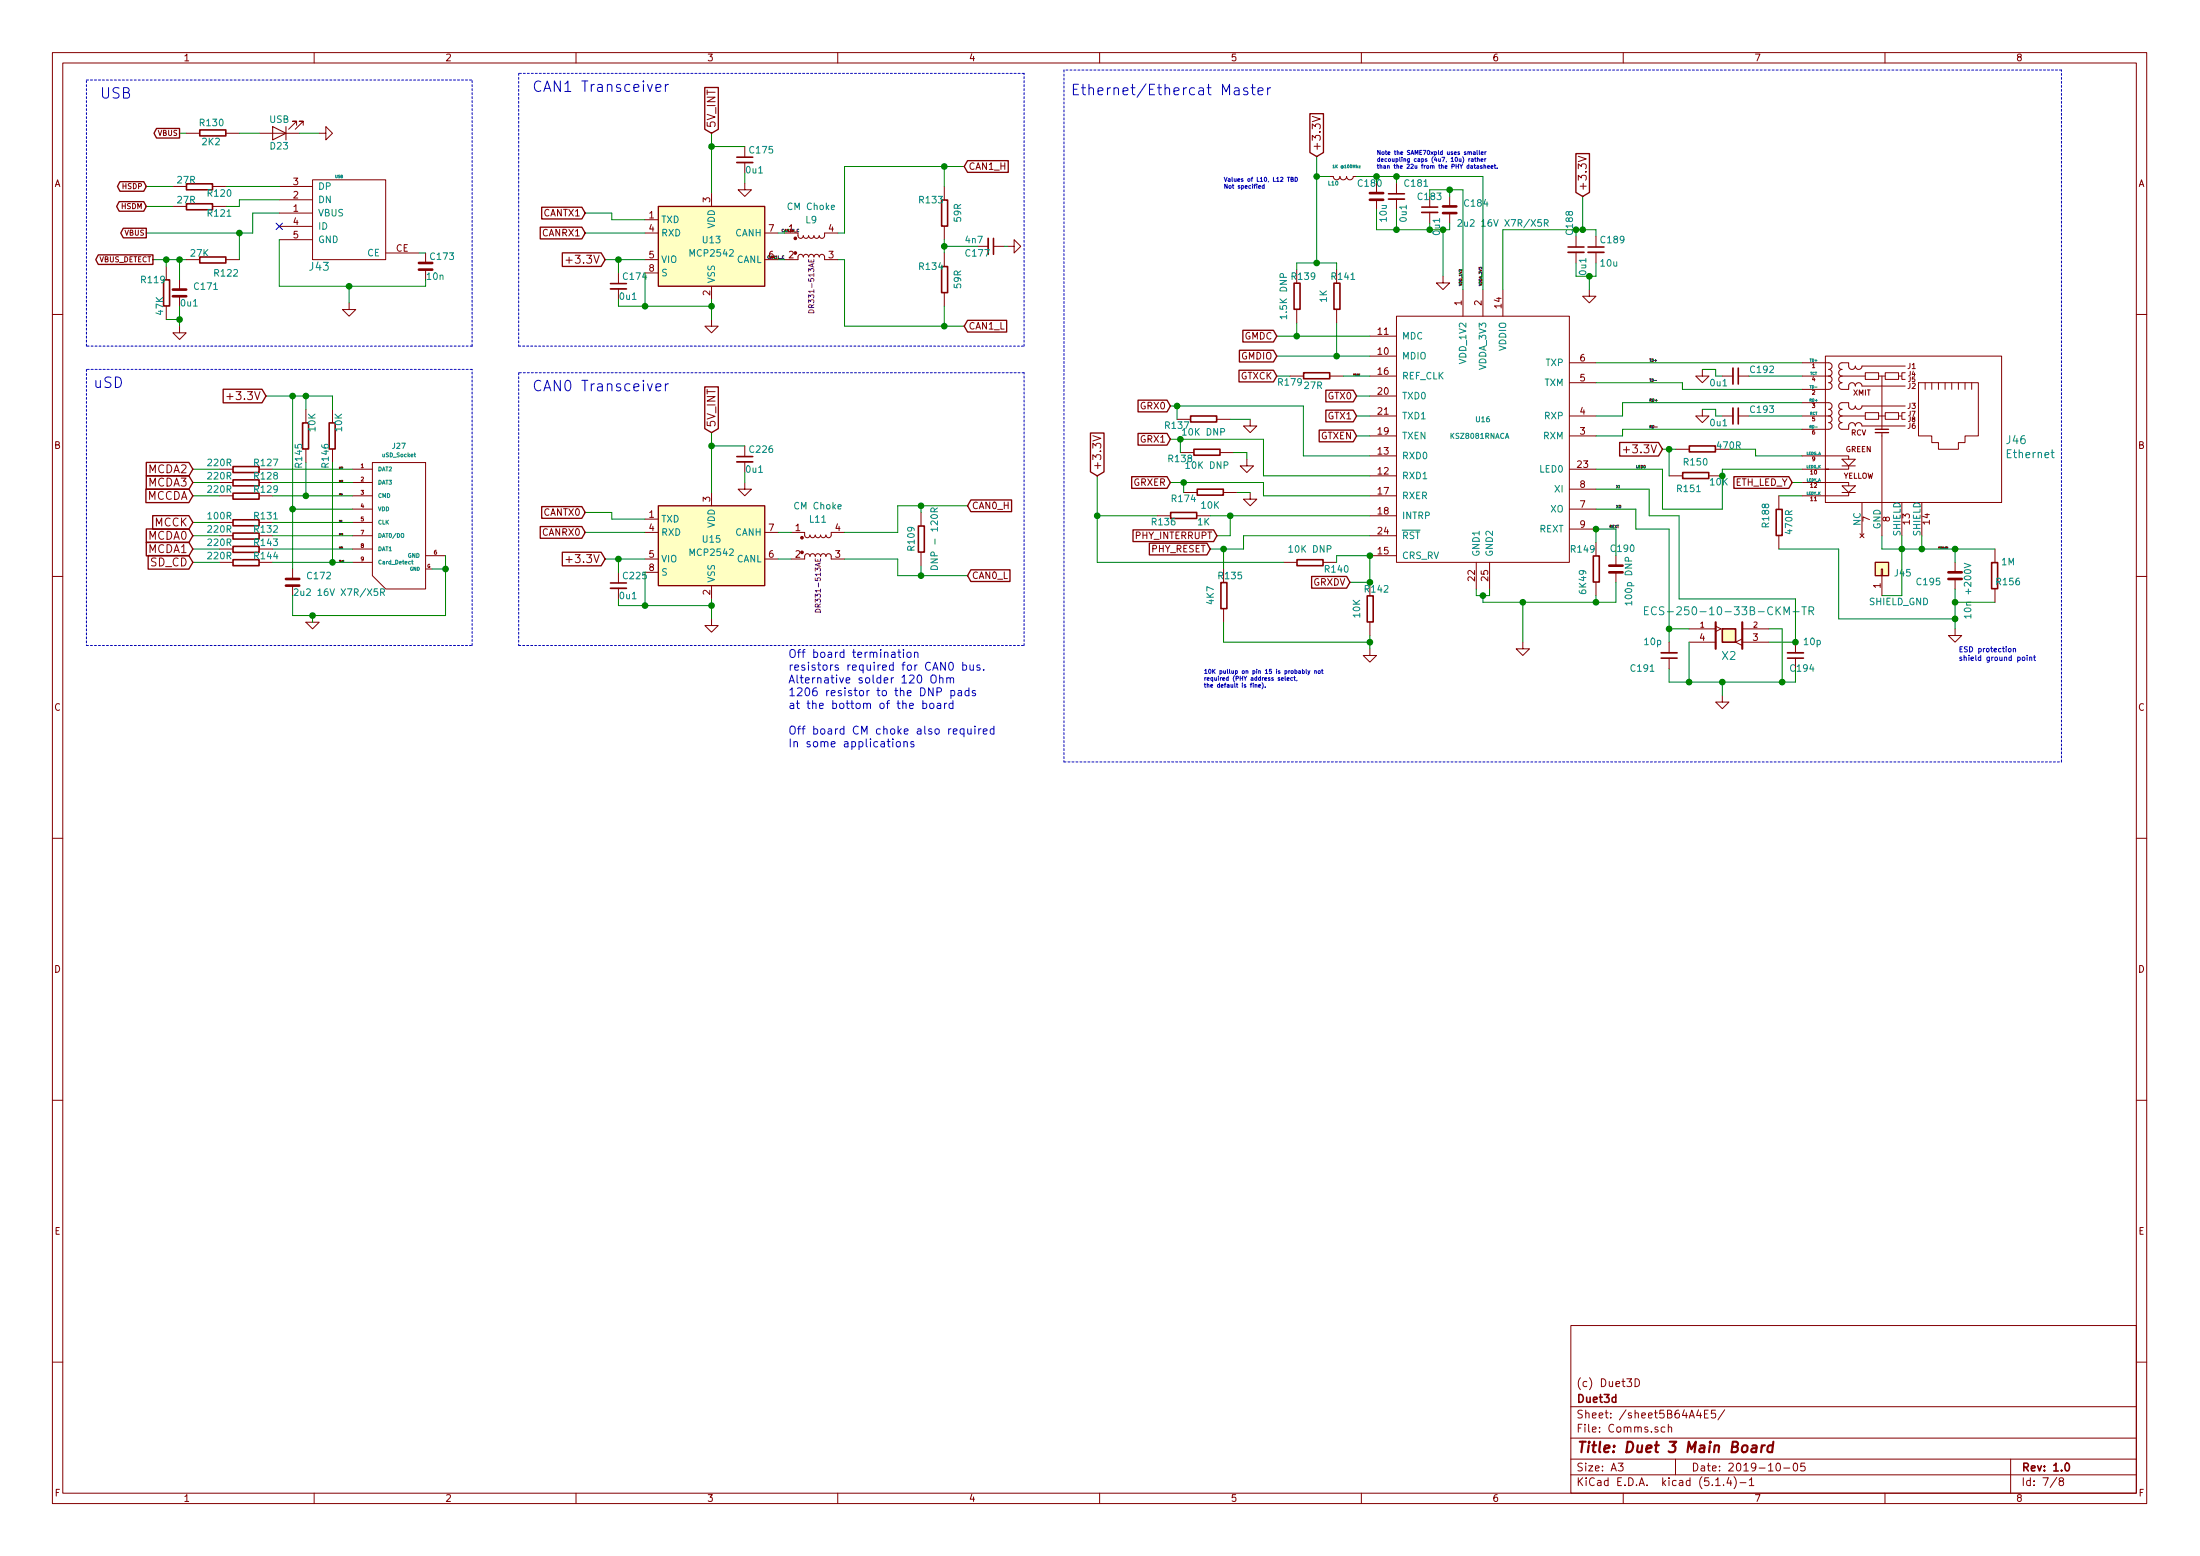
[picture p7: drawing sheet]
<svg xmlns="http://www.w3.org/2000/svg" width="420mm" height="297mm" viewBox="0 0 420 297" stroke-linecap="round" stroke-linejoin="round" font-family="sans-serif">
<g fill="none" stroke="#840000" stroke-width=".19">
<path d="M10 10h400v277h-400zM12 12h396v273.1h-396zM60 10v2M110 10v2M160 10v2M210 10v2M260 10v2M310 10v2M360 10v2M33 35.6h2.6M33 39.4h2.6M35.6 25.4h2.5"/>
<path d="M40.6 35.6h2.6M40.6 39.4h2.6M43.2 25.4h2.5M49.5 25.4h7.6M53.3 38.1h6.4M53.3 35.6h6.4M56.6 23.9v-.7h-.7h.7l-1.5 1.5M57.9 23.9v-.7h-.8h.8l-1.5 1.5M59.7 34.3h14v15.3h-14zM61 25.4h1.2v-1.2l1.3 1.2-1.3 1.3v-1.3M135.9 36.9v2.5M142.2 35v1.2h1.3l-1.3 1.3-1.2-1.3h1.2"/>
<path d="M142.2 28v2M142.2 31v2.1M180.3 35.6v2.5M250.6 22.2l1.5 .5-1.5 .5M254 33.7h.6a.63 .63 0 0 0 .7 .6 .63 .63 0 0 0 .6-.6 .63 .63 0 0 0 .6 .6 .63 .63 0 0 0 .7-.6 .63 .63 0 0 0 .6 .6 .63 .63 0 0 0 .6-.6h.7M262.9 35v1.9M262.9 38.1v1.9M266.7 35v2M266.7 38v2M273 37.5v2M276.9 37.5v1.9M301.4 29.8l1.5 .5-1.5 .5"/>
<path d="M31.7 50.8v2.6M31.7 58.5v2.5M34.3 53.4v1.9M34.3 56.6v1.9M35.6 49.6h2.5M43.2 49.6h2.5M53.3 40.7h6.4M53.3 43.2h6.4M53.3 45.8h6.4M66.7 57.8v1.3h1.2l-1.2 1.3-1.3-1.3h1.3M73.7 48.3h6.3M81.3 48.3v1.9"/>
<path d="M81.3 51.5v1.9M108.1 49.7h1.2M118.1 52.1v2M118.1 55.2v2M123.2 44.5h2.5M123.2 49.6h2.5M123.2 41.9h2.5M123.2 52.1h2.5M135.9 54.6v2.6M146 44.5h2.6M146 49.6h2.6M149.9 49.6h2.5v-.7l.4-.3 .4 .1 .2 .4 .1-.4 .3-.1 .5 .1 .1 .4 .2-.4 .2-.1 .5 .1 .1 .4 .2-.4 .3-.1 .4 .1 .2 .4 .2-.4 .3-.1 .5 .3v.7h2.5"/>
<path d="M149.9 44.5h2.5v.7l.4 .3 .4-.1 .2-.4 .1 .3 .3 .2 .4-.1 .2-.4 .1 .3 .4 .2 .3-.1 .2-.4 .4 .5 .5-.1 .2-.4 .1 .4 .5 .1 .4-.3v-.7h2.5M180.3 43.2v2.6M180.3 48.3v2.5M180.3 55.9v2.6M186.7 47h2M189.7 47h2.1M192.4 47h1.3v-1.2l1.2 1.2-1.2 1.3v-1.3M247.6 51.5v2.5M247.6 59.1v2.5M255.3 51.5v2.5M255.3 59.1v2.5M273 40.5v2.1"/>
<path d="M275.6 52.7v1.3h1.3l-1.3 1.3-1.3-1.3h1.3M276.9 40.7v1.9M279.4 55.3v5.1M283.2 55.3v5.1M287 55.3v5.1M301 45.1v2.1M301 48.2v2M303.5 55.3v1.3h1.3l-1.3 1.2-1.2-1.2h1.2M304.8 45.1v2.1M304.8 48.2v2M10 60h2M34.3 62.3v1.2h1.3l-1.3 1.3-1.3-1.3h1.3"/>
<path d="M43.3 75.7h1.2M58.4 78.1v2.6M63.5 78.1v2.6M135.9 61v1.3h1.3l-1.3 1.2-1.3-1.2h1.3M254 71.8h2.5M261.6 71.8h5.1M261.6 79.4h5.1M261.6 68h5.1M261.6 64.2h5.1M261.6 75.6h5.1M266.7 60.4h33v47h-33zM299.7 79.4h5.1"/>
<path d="M299.7 69.3h5.1M299.7 73.1h5.1M325.1 70.5v1.3h1.3l-1.3 1.3-1.3-1.3h1.3M325.1 78.1v1.3h1.3l-1.3 1.3-1.3-1.3h1.3M328.9 71.8h2.1M328.9 79.4h2.1M332 71.8h2M332 79.4h2M344.2 76.9h5a.63 .63 0 0 1 .7 .6 .63 .63 0 0 1-.7 .6 .63 .63 0 0 1 .7 .7 .63 .63 0 0 1-.7 .6M344.2 69.3h5a.63 .63 0 0 1 .7 .6 .63 .63 0 0 1-.7 .6 .63 .63 0 0 1 .7 .7 .63 .63 0 0 1-.7 .6M344.2 79.4h5M344.2 71.8h5"/>
<path d="M348.6 68h33.7v27.9h-33.7zM349.2 79.4a.63 .63 0 0 1 .7 .6 .63 .63 0 0 1-.7 .7 .63 .63 0 0 1 .7 .6 .63 .63 0 0 1-.7 .7h-5M349.2 71.8a.63 .63 0 0 1 .7 .6 .63 .63 0 0 1-.7 .7 .63 .63 0 0 1 .7 .6 .63 .63 0 0 1-.7 .6h-5M351.8 79.4a.63 .63 0 0 0-.6 .6 .63 .63 0 0 0 .6 .7 .63 .63 0 0 0-.6 .6 .63 .63 0 0 0 .6 .7h1.3v-.7a.63 .63 0 0 1 .6-.6 .63 .63 0 0 1 .6 .6 .63 .63 0 0 1 .7-.6 .63 .63 0 0 1 .6 .6h8.3M351.8 71.8a.63 .63 0 0 0-.6 .6 .63 .63 0 0 0 .6 .7 .63 .63 0 0 0-.6 .6 .63 .63 0 0 0 .6 .6h1.3v-.6a.63 .63 0 0 1 .6-.6 .63 .63 0 0 1 .6 .6 .63 .63 0 0 1 .7-.6 .63 .63 0 0 1 .6 .6h8.3M351.8 79.4h4.4M351.8 71.8h4.4M356.2 78.8h2.6v1.2h-2.6zM356.2 71.2h2.6v1.2h-2.6zM358.8 79.4h1.2M358.8 71.8h1.2M359.4 71.8v10.2"/>
<path d="M360 78.8h2.6v1.2h-2.6zM360 71.2h2.6v1.2h-2.6zM362.6 79.4h.6M362.6 71.8h.6M363.9 77.5h-8.3a.63 .63 0 0 1-.6 .6 .63 .63 0 0 1-.7-.6 .63 .63 0 0 1-.6 .6 .63 .63 0 0 1-.6-.6v-.6h-1.3a.63 .63 0 0 0-.6 .6 .63 .63 0 0 0 .6 .6 .63 .63 0 0 0-.6 .7 .63 .63 0 0 0 .6 .6M363.9 69.9h-8.3a.63 .63 0 0 1-.6 .6 .63 .63 0 0 1-.7-.6 .63 .63 0 0 1-.6 .6 .63 .63 0 0 1-.6-.6v-.6h-1.3a.63 .63 0 0 0-.6 .6 .63 .63 0 0 0 .6 .6 .63 .63 0 0 0-.6 .7 .63 .63 0 0 0 .6 .6M363.9 78.8h-.7v1.2h.7M363.9 71.2h-.7v1.2h.7M366.4 73.1h11.4v10.1h-2.5v1.3h-1.3v1.3h-3.8v-1.3h-1.3v-1.3h-2.5zM367.7 73.1v1.2M368.9 73.1v1.2M370.2 73.1v1.2"/>
<path d="M371.5 73.1v1.2M372.7 73.1v1.2M374 73.1v1.2M375.3 73.1v1.2M376.6 73.1v1.2M408 60h2M58.4 85.8v2.5M63.5 85.8v2.5M67.3 89.6h3.8M67.3 94.7h3.8M67.3 92.1h3.8M67.3 97.2h3.8"/>
<path d="M67.3 99.7h3.8M71.1 88.3h10.2v24.1h-7.6l-2.6-2.5zM123.2 99.1h2.5M135.9 94v2.6M142.2 92.1v1.3h1.3l-1.3 1.3-1.2-1.3h1.2M142.2 85.1v2.1M142.2 88.2v2M175.9 97.8v2.6M208.7 83.2l1.5 .5-1.5 .5M232.4 80h2.5M233 86.4h2.6M233.7 94h2.5"/>
<path d="M238.1 87.7v1.2h1.3l-1.3 1.3-1.2-1.3h1.2M238.8 94v1.3h1.2l-1.2 1.3-1.3-1.3h1.3M238.8 80v1.3h1.2l-1.2 1.3-1.3-1.3h1.3M261.6 94.7h5.1M261.6 87h5.1M261.6 90.8h5.1M261.6 98.5h5.1M261.6 83.2h5.1M299.7 89.6h5.1M299.7 97.2h5.1M299.7 83.2h5.1M299.7 93.4h5.1"/>
<path d="M310 85.9h1.2M318.8 90.8h2.5M320 85.8h2.6M339.7 94.7v2.5M344.2 92.1h8.9v.6M344.2 87h8.9v.7M344.2 89.6h4.4M351.8 94h2.5M351.8 88.9h2.5M351.8 87.7h2.5l-1.2 1.2zM351.8 92.7h2.5l-1.2 1.3zM353.1 94v.7h-8.9"/>
<path d="M353.1 88.9v.7h-4.5h.6M355.6 95.9v6.4M359.4 82.7v19.6M363.2 95.9v6.4M367 95.9v6.4M10 110h2M55.9 108.6v1.9M55.9 111.8v1.9M58.4 118.8h2.6l-1.3 1.3zM67.3 107.4h3.8M67.3 102.3h3.8M67.3 104.8h3.8"/>
<path d="M81.3 106.1h3.8M81.3 108.6h1.2M108.1 106.8h1.2M118.1 109.3v2M118.1 112.3v2M123.2 101.6h2.5M123.2 106.7h2.5M123.2 109.3h2.5M135.9 118.1v1.3h1.3l-1.3 1.3-1.3-1.3h1.3M135.9 111.8v2.5M146 101.6h2.6M146 106.7h2.6"/>
<path d="M151.1 106.7h2.6v-.7l.4-.3 .4 .1 .2 .4 .1-.3 .3-.2 .4 .1 .2 .4 .1-.3 .3-.2 .4 .1 .2 .4 .1-.3 .3-.2 .5 .1 .1 .4 .2-.4 .4-.1 .4 .3v.7h2.6M151.1 101.6h2.6v.7l.4 .4 .4-.1 .2-.5 .1 .3 .3 .3 .4-.1 .2-.5 .1 .3 .3 .3 .4-.1 .2-.5 .3 .5h.5l.2-.5 .2 .4 .4 .2 .4-.4v-.7h2.6M175.9 105.4v2.6M233.7 108.6v2.6M233.7 116.2v2.6M245.1 107.4h2.5M252.7 107.4h2.6M261.6 111.2v2.5M261.6 118.8v2.5M261.6 106.1h5.1M261.6 102.3h5.1M281.9 107.4v5"/>
<path d="M284.5 107.4v5M299.7 101h5.1M304.8 103.5v2.6M304.8 111.2v2.5M308.6 106.1v1.9M308.6 109.3v1.9M327.7 119.5l1 .6-1 .5M339.7 102.3v2.5M355.2 101.9l.8 .8M356 101.9l-.8 .8M359.3 108.6h.2v1.3h-.2zM359.4 109.9v3.8"/>
<path d="M373.4 107.4v1.9M373.4 110.5v1.9M381 104.8v2.6M381 112.4v2.6M408 110h2M261.6 123.9v1.2h1.3l-1.3 1.3-1.3-1.3h1.3M290.8 122.6v1.3h1.3l-1.3 1.2-1.2-1.2h1.2M318.8 122.6v2M318.8 125.6v2.1M322.6 120.1h5.1M322.6 122.6h5.1M328.9 132.8v1.2h1.3l-1.3 1.3-1.2-1.3h1.2"/>
<path d="M332.7 122l-1.2 .6 1.2 .6M332.7 120.1h5.1M332.7 122.6h5.1M342.9 122.6v2M342.9 125.6v2.1M373.4 120.1v1.2h1.2l-1.2 1.3-1.3-1.3h1.3M10 160h2M408 160h2M10 210h2M408 210h2M300 253h108v32.1h-108zM10 260h2"/>
<path d="M300 278.5h108M300 274.5h108M300 268.5h108M309 279.3h1l-.5 .6 .4 .1v.7l-.2 .1-.7-.1M312.3 263.2a.75 .75 0 0 1 .8 .8 .75 .75 0 0 1-.8 .7zM318 272.5l-.4-.1-.4 .3 .1 .6 .3 .1 .4-.1M318.6 272.5l.2-.1 .4 .1 .1 .9M318.6 271.9v1.5M320 278.5v3M324.4 269.1l-.4 1.1h1M324.7 269.7v1M325.5 269.9h.5"/>
<path d="M326.2 269.2h-.7v1.5h.7M327.6 269.2h-.7l-.1 .7 .2-.1h.5l.2 .3-.1 .5-.2 .1-.6-.1M329.4 269.1l-1.3 2M339.3 279.5l.2-.2a.86 .86 0 0 1 .2 1.5 .79 .79 0 0 1-.4-1.3zM342.6 279.5l.4-.2a.94 .94 0 0 1 0 1.5 .82 .82 0 0 1-.4-1.3zM344.7 279.3h-.7l-.1 .7 .2-.1h.5l.2 .3-.1 .5-.3 .1-.5-.1M384 278.5v6.6M408 260h2M60 285.1v1.9M110 285.1v1.9M160 285.1v1.9M210 285.1v1.9"/>
<path d="M260 285.1v1.9M300 281.5h108M310 285.1v1.9M327.7 283.6h.8M329.2 283.5v.1M330.2 282l-.4 1.1h.9M330.5 282.6v1M331.2 281.9a1.71 1.71 0 0 1 0 2.3M332.3 283h1.2M334.1 282.5l.4-.4v1.5M334.1 283.6h.8M340.7 280.2h1.1"/>
<path d="M360 285.1v1.9M392.8 282l-1.3 2M393.5 282.7l-.3-.3 .3-.3h.3l.3 .3-.1 .2-.6 .2-.2 .2 .1 .5 .2 .1h.3l.3-.3v-.3l-.3-.3"/>
</g>
<g fill="none" stroke="#840000" stroke-width=".3">
<path d="M35.6 35.1h5v1.1h-5zM35.6 38.9h5v1.1h-5zM38.2 24.8h4.9v1.1h-4.9zM140.7 30h3.1M179.8 38.2h1.2v5h-1.2zM265.2 37h3M271.5 39.5h3.1M31.2 53.4h1.2v5h-1.2zM38.2 49.1h4.9v1.1h-4.9zM116.6 54.1h3M179.8 50.9h1.2v5h-1.2zM189.7 45.5v3.1"/>
<path d="M247.1 54.1h1.2v4.9h-1.2zM254.8 54.1h1.1v4.9h-1.1zM299.5 47.2h3M303.3 47.2h3M227.4 79.4h5v1.2h-5zM249 71.2h4.9v1.1h-4.9zM332 70.3v3M332 77.9v3M44.5 89.1h5v1.1h-5zM44.5 91.6h5v1.1h-5zM44.5 94.1h5v1.2h-5zM44.5 99.2h5v1.2h-5z"/>
<path d="M57.8 80.7h1.1v5h-1.1zM62.9 80.7h1.1v5h-1.1zM140.7 87.2h3.1M223.6 97.8h4.9v1.2h-4.9zM228 85.8h5v1.1h-5zM228.7 93.4h4.9v1.1h-4.9zM321.4 90.2h4.9v1.1h-4.9zM322.6 85.1h5v1.2h-5zM339.2 97.2h1.2v5h-1.2zM44.5 101.8h5v1.1h-5zM44.5 104.3h5v1.1h-5zM44.5 106.8h5v1.2h-5z"/>
<path d="M116.6 111.3h3M175.4 100.4h1.1v5h-1.1zM233.2 111.2h1.1v5h-1.1zM247.7 106.8h5v1.2h-5zM261.1 113.8h1.2v4.9h-1.2zM304.3 106.1h1.1v5h-1.1zM380.4 107.4h1.1v5h-1.1zM317.2 125.6h3.1M328.9 120.1h2.6v2.5h-2.6zM341.4 125.6h3M394.5 279.5l.2-.2a.81 .81 0 0 1 .6 .6 .81 .81 0 0 1-.3 .8l-.1 .1a.79 .79 0 0 1-.4-1.3z"/>
</g>
<path d="M327.7 118.8v5.1M332.7 118.8v5.1M334.7 276h.7v1.2M335.5 276.4l-.7 .1a.4 .4 0 0 0-.3 .3 .4 .4 0 0 0 .2 .4l.7-.1M336.5 275.9l-.2 1.3M337.1 275.9l-.4 .1-.3 .3M338.6 276a.68 .68 0 0 0-1 .3v.7l.2 .2 .6-.1M338.7 275.2l-.3 2" fill="none" stroke="#840000" stroke-width=".41"/>
<g fill="none" stroke="#840000" stroke-width=".51">
<path d="M261.6 38.1h2.6M261.6 36.9h2.6M275.6 39.4h2.5M33 56.6h2.6M33 55.3h2.6M80 51.5h2.5M80 50.2h2.5M275.6 40.7h2.5M54.6 111.8h2.5M54.6 110.5h2.5M307.3 109.3h2.6M307.3 108h2.6"/>
<path d="M372.1 110.5h2.5M372.1 109.3h2.5"/>
</g>
<g fill="none" stroke="#008484" stroke-width=".19">
<path d="M254.6 31.7l.1-.2v.5M254.6 32h.3M259.5 31.7h.3l-.3 .3h.3M278.4 42l.5-.1 .3 .4-.8 .9h.8M294.9 42.6l.7-.1 .1-.1-.1-.4-.7-.1v1.3M295.2 42.6l.5 .6M79.1 86.7h.3M79.2 86.4v.7l.2 .1M178.4 97.7v-.6l-.2-.1h-.3l-.1 .7h1.2M179 97l-.6 .4M391.7 86.4h.6M391.9 85.9v1.3l.4 .2"/>
<path d="M56.2 112.5l.5-.1 .2 .4-.8 .9h.8M72.7 113.1l.6-.1 .1-.2v-.3l-.7-.1v1.3M73 113.1l.4 .6M76.7 101.9l.1-.1 .3 .1-.1 .7-.3-.1zM78.6 107.2h.3M78.7 106.9v.7l.2 .1M178 108.1a.67 .67 0 0 1 .7-.1 .67 .67 0 0 1 .3 .7h-1.2zM314.1 116.5h.5M314.8 115.8h-.7v1.6h.7M316.3 116a.62 .62 0 0 0-.7 0 .62 .62 0 0 0-.2 .7 .56 .56 0 0 0 .3 .6 .56 .56 0 0 0 .6-.1M317.8 115.9l-.6-.1-.2 .2v.4l.6 .3 .2 .4-.3 .3-.6-.1M342.4 116.8h1.2"/>
<path d="M344.1 115.8h.9M344.6 115.8v1.6M345.5 116.6l.7-.1 .2-.2-.1-.3-.8-.2v1.6M345.9 116.6l.5 .8M375.1 107.5l1.3 .5-1.3 .4M376.4 117.6h-1.3l.4 .4M376.4 117.3v.7"/>
</g>
<g fill="#ffffc2" stroke="#ffffc2" stroke-width=".19">
<path d="M358.1 107.4h2.6v2.5h-2.6z"/>
<path d="M125.7 96.6h20.3v15.2h-20.3z"/>
<path d="M328.9 120.1h2.6v2.5h-2.6z"/>
<path d="M125.7 39.4h20.3v15.2h-20.3z"/>
</g>
<g fill="none" stroke="#840000" stroke-width=".25">
<path d="M134.6 16.7h2.6v8l-1.3 .7-1.3-.7zM22.8 38.5h4.7l.4 .9-.4 .9h-4.7l-.5-.9zM22.9 34.7h4.6l.4 .9-.4 .9h-4.6l-.5-.9zM29.9 24.5h4.4v1.9h-4.4l-.5-1zM103.5 39.6h7.6l.7 1.1-.7 1.1h-7.6zM125.7 39.4h20.3v15.2h-20.3zM184.8 30.7h7.8v2.2h-7.8l-.7-1.1zM250.2 21.7h2.6v7.4l-1.3 .8-1.3-.8zM301 29.3h2.6v7.4l-1.3 .8-1.3-.8zM18.8 48.7h10.4v1.8h-10.4l-.5-.9zM23.5 43.6h4.4v1.8h-4.4l-.4-.9zM103.2 43.4h7.9l.7 1.1-.7 1.1h-7.9z"/>
<path d="M107.4 48.3h7.4l.8 1.3-.8 1.3h-7.4zM42.6 74.3h7.4l.8 1.3-.8 1.3h-7.4zM134.6 73.8h2.6v8l-1.3 .8-1.3-.8zM184.8 61.1h7.5v2.3h-7.5l-.7-1.1zM217.3 76.4h5.6l.6 1.1-.6 1.1h-5.6zM236.6 70.7h6.6l.6 1.1-.6 1.1h-6.6zM236.7 66.9h6.5l.6 1.1-.6 1.1h-6.5zM237.4 63.1h5.8l.6 1.1-.6 1.1h-5.8zM253.2 74.5h5.2l.7 1.1-.7 1.1h-5.2zM253.2 78.3h5.2l.7 1.1-.7 1.1h-5.2zM27.9 93.4h8.2l.7 1.3-.7 1.2h-8.2zM27.9 88.3h8.2l.7 1.3-.7 1.3h-8.2z"/>
<path d="M27.9 90.8h8.2l.7 1.3-.7 1.3h-8.2zM29.2 98.4h6.9l.7 1.3-.7 1.3h-6.9zM103.5 96.7h7.6l.7 1.1-.7 1.1h-7.6zM125.7 96.6h20.3v15.2h-20.3zM185.4 95.4h7.8v2.3h-7.8l-.6-1.1zM208.3 82.7h2.5v7.4l-1.3 .7-1.2-.7zM216.1 91h6.8l.6 1.1-.6 1.1h-6.8zM217.3 82.7h5.6l.6 1.2-.6 1.1h-5.6zM251.9 82.1h6.5l.7 1.1-.7 1.1h-6.5zM309.3 84.5h7.4l.8 1.3-.8 1.3h-7.4zM331.1 91h10.5l.7 1.1-.7 1.1h-10.5zM358.1 82.6h2.6"/>
<path d="M358.1 82h2.6M27.9 101h8.2l.7 1.3-.7 1.3h-8.2zM27.9 103.5h8.2l.7 1.3-.7 1.3h-8.2zM28.3 106.1h7.8l.7 1.3-.7 1.2h-7.8zM103.2 100.5h7.9l.7 1.1-.7 1.2h-7.9zM107.4 105.4h7.4l.8 1.3-.8 1.3h-7.4zM185.4 108.8h7.5v2.2h-7.5l-.6-1.1zM216.4 101.2h15.4l.6 1.1-.6 1.1h-15.4zM219.5 103.7h11l.6 1.1-.6 1.1h-11zM250.5 110h6.7l.6 1.2-.6 1.1h-6.7zM358.1 107.4h2.6v2.5h-2.6z"/>
</g>
<g fill="none" stroke="#840000" stroke-width=".33">
<path d="M140.7 31h3.1M265.2 38h3M116.6 55.2h3M188.7 45.5v3.1M271.5 40.5h3.1M299.5 48.2h3M303.3 48.2h3M331 70.3v3M331 77.9v3M140.7 88.2h3.1M116.6 112.3h3M317.2 124.6h3.1"/>
<path d="M341.4 124.6h3"/>
</g>
<g fill="#840000" stroke="#840000" stroke-width=".19">
<circle cx="151.9" cy="45.5" r=".25"/>
<circle cx="153.2" cy="102.7" r=".25"/>
</g>
<path d="M154.4 49.5v.5h1v-.5M154.5 59.3a.53 .53 0 0 1 .6-.1 .53 .53 0 0 1 .3 .5h-1zM154.9 49.7v.3M155.7 106.7v.4h1v-.4M155.8 116.5a.53 .53 0 0 1 .6-.2 .53 .53 0 0 1 .3 .6h-1zM156.2 106.8v.3" fill="none" stroke="#840084" stroke-width=".19"/>
<path d="M52.1 24.2l2.5 1.2-2.5 1.3zM54.6 24.2v2.5" fill="none" stroke="#840000" stroke-width=".2"/>
<g fill="none" stroke="#0000c2" stroke-width=".19" stroke-dasharray=".4 .4">
<path d="M16.5 15.3h73.7M99.1 14v52.1M195.6 14h-96.5M203.2 13.4v132.1M393.7 13.4h-190.5M16.5 66.1v-50.8M16.5 70.5v52.7M90.2 66.1v-50.8M90.2 70.5h-73.7M90.2 66.1h-73.7M99.1 71.2v52M99.1 66.1h96.5"/>
<path d="M195.6 71.2h-96.5M195.6 66.1v-52.1M16.5 123.2h73.7M90.2 123.2v-52.7M99.1 123.2h96.5M195.6 123.2v-52M203.2 145.5h190.5M393.7 145.5v-132.1"/>
</g>
<g fill="none" stroke="#008400" stroke-width=".19">
<path d="M27.9 35.6h5.1M27.9 39.4h5.1M34.3 25.4h1.3M43.2 35.6h10.1M45.7 25.4h3.8M53.3 38.1h-7.6v1.3h-2.5M57.1 25.4h3.9M135.9 25.4v11.5M135.9 28h6.3M142.2 33.1v1.9M180.3 31.8v3.8M184.1 31.8h-22.8v12.7h-1.3"/>
<path d="M251.5 29.9v20.3M251.5 33.7h2.5M259.1 33.7h24.1v21.6M262.9 33.7v1.3M266.7 33.7v1.3M273 37.5v-1.3h6.4v19.1M276.9 36.2v1.3M302.3 37.5v6.4M29.2 49.6h6.4M31.7 49.6v1.2M34.3 49.6v3.8M34.3 58.5v3.8"/>
<path d="M45.7 44.5v5.1M53.3 45.8v8.8h28v-1.2M53.3 40.7h-5v3.8h-20.4M66.7 54.6v3.2M80 48.3h1.3M111.8 40.7h5v1.2h6.4M111.8 44.5h11.4M115.6 49.6h7.6M118.1 57.2v1.3h17.8M118.1 49.6v2.5M123.2 52.1v6.4M135.9 57.2v3.8"/>
<path d="M148.6 44.5h1.3M148.6 49.6h1.3M160 49.6h1.3v12.7h22.8M180.3 45.8v2.5M180.3 58.5v3.8M180.3 47h6.4M191.8 47h.6M247.6 51.5v-1.3h7.7v1.3M262.9 40v3.9h14v-1.3M266.7 40v3.9M273 42.6v1.3M275.6 43.9v8.8"/>
<path d="M301 50.2v2.5h3.8v-2.5M303.5 52.7v2.6M304.8 45.1v-1.2h-17.8v11.4M31.7 61h2.6M50.8 75.6h12.7v2.5M55.9 75.6v33M58.4 75.6v2.5M223.5 77.5h25.4v9.5h12.7M224.8 77.5v2.5M243.8 68h17.8M243.8 64.2h17.8M247.6 61.6v2.6"/>
<path d="M255.3 61.6v6.4M256.5 71.8h5.1M259.1 75.6h2.5M259.1 79.4h2.5M304.8 69.3h39.4M304.8 73.1h16.5v1.2h22.9M325.1 70.5h2.6v1.3h1.2M325.1 78.1h2.6v1.3h1.2M334 79.4h10.2M334 71.8h10.2M344.2 76.9h-34.3v2.5h-5.1M36.8 94.7h5.1"/>
<path d="M36.8 92.1h5.1M36.8 89.6h5.1M36.8 99.7h5.1M52.1 94.7h15.2M52.1 92.1h15.2M52.1 89.6h15.2M52.1 99.7h15.2M55.9 97.2h11.4M58.4 88.3v6.4M63.5 88.3v19.1M111.8 97.8h5v1.3h6.4M135.9 82.6v11.4"/>
<path d="M135.9 85.1h6.3M142.2 90.2v1.9M175.9 96.6v1.2M184.8 96.6h-13.4v5h-10.1M209.5 90.8v16.6h35.6M209.5 98.5h11.5M223.5 92.1h17.8v2.6h20.3M223.5 83.9h17.8v6.9h20.3M225.4 83.9v2.5M226.1 92.1v1.9M231.1 98.5h30.5M234.9 98.5v3.8h-2.5"/>
<path d="M234.9 80h3.9M235.6 86.4h2.5v1.3M236.2 94h2.6M259.1 83.2h2.5M304.8 93.4h10.2v5.1h5.7v15.8h22.2v8.3h-5.1M304.8 89.6h12.7v7.6h11.4v-7.6h15.3M304.8 97.2h7.6v3.8h6.4v21.6M317.5 85.8h2.5M318.8 85.8v5M330.2 85.8h5.1v1.2h8.9M339.7 94.7h4.5M342.3 92.1h1.9"/>
<path d="M344.2 82h-34.3v1.2h-5.1M36.8 107.4h5.1M36.8 104.8h5.1M36.8 102.3h5.1M52.1 107.4h15.2M52.1 104.8h15.2M52.1 102.3h15.2M59.7 117.5v1.3M82.5 108.6h2.6M85.1 106.1v11.4h-29.2v-3.8M111.8 101.6h11.4M115.6 106.7h7.6"/>
<path d="M118.1 114.3v1.3h17.8M118.1 106.7v2.6M123.2 109.3v6.3M135.9 114.3v3.8M148.6 106.7h2.5M148.6 101.6h2.5M161.3 106.7h10.1v3.2h13.4M175.9 108v1.9M233.7 104.8v3.8M233.7 118.8v3.8h27.9M255.3 107.4v-1.3h6.3v5.1h-3.8M261.6 102.3h-24.1v2.5h-6.4"/>
<path d="M281.9 112.4v1.3h2.6v-1.3M290.8 115v7.6M304.8 103.5v-2.5h3.8v5.1M304.8 113.7v1.3M308.6 111.2v3.8h-25.4v-1.3M339.7 104.8h11.5v13.3h22.2M359.4 102.3v2.5h21.6M363.2 102.3v11.4h-3.8M367 102.3v2.5M373.4 104.8v2.6M373.4 112.4v7.7M373.4 115h7.6"/>
<path d="M261.6 121.3v2.6M318.8 127.7v2.5h24.1v-2.5M318.8 120.1h3.8M322.6 122.6v7.6M328.9 130.2v2.6M337.8 120.1h2.6v10.1"/>
</g>
<path d="M148.1 49.3h.3M148.6 48.8v.5h.3M148.9 49.4h.4M149.7 48.9a.23 .23 0 0 0-.3 .2 .23 .23 0 0 0 .3 .2M316 72.6h.4M316.1 81.5h.4" fill="none" stroke="#000" stroke-width=".19"/>
<g fill="none" stroke="#0000c2" stroke-width=".19">
<path d="M125.3 16.8l.9-.2-.1-.4-.5-.1-.3 .3v1l.3 .1 .5-.1M127.1 16.1v1.4M127.7 16.1l-.4 .1-.2 .3M235.8 16.9l.2-.2 .6 .2 .1 1.2M236.7 17.2l-.7 .1a.39 .39 0 0 0-.3 .4 .39 .39 0 0 0 .3 .4l.7-.1M238.3 16.9a.48 .48 0 0 0-.8 .1l.1 .3a.63 .63 0 0 1 .8 .5l-.3 .3-.6-.1M238.9 16.7h.8M239.2 16.1v1.7l.1 .2 .4 .1M240.3 17.4l.9-.2-.1-.3-.5-.2-.3 .3 .1 1 .2 .1 .5-.1M242.1 16.7v1.4M242.7 16.7l-.4 .2-.2 .2M240.4 35.7l.3-.1-.1-.2-.2 .1v.4h.3"/>
<path d="M241.4 35.5l-.2-.1-.2 .2 .1 .3h.3M241.4 35.2v.8M245.8 33.8h.5M246.1 33.8v.8M246.6 34.2l.3-.1v-.2l-.3-.1v.8h.3l.1-.2-.2-.2M247.3 33.8a.4 .4 0 0 1 .5 .4 .4 .4 0 0 1-.5 .4zM280.3 29h.3l.1 .5M280.5 30.3v.5M280.7 29.1l.3-.1v.5M280.7 30.3l-.2 .1M281 30.3h.3l.1 .5M281.4 30.5l-.4 .1 .1 .2h.3"/>
<path d="M281.4 29h.3v.5M281.5 31.6h.3M281.6 31.4v.6l.2 .1M281.6 30.3h.3M281.7 29.2l-.3 .1v.2h.3M281.7 30v.7l.2 .1M282.1 31.7h.3v.4h-.3v-.2l.3-.1M282.1 28.7v.7l.1 .1M282.2 30.4l.3-.1v.5M282.2 30v.8M282.5 28.7l.1 .8M282.9 30.6l.3-.1v-.2h-.2l-.1 .1v.4h.3"/>
<path d="M282.9 29.2h.4l-.1-.2-.3 .1v.3l.3 .1M283 31.7l-.1-.1-.2 .2 .4 .2-.4 .1M283.4 31.7h.3v.4M283.4 31.4v.7M283.6 30.3v.5M283.6 29v.5M283.8 30.3l-.2 .1M283.8 29l-.2 .1M284.1 31.9l.4-.1-.1-.1-.2-.1-.1 .1v.4h.3M284.8 31.9l.3-.1v-.1h-.3v.4h.3M285.4 31.6h.3M285.5 31.4v.6l.2 .1"/>
<path d="M285.9 32.1h.1M125.3 73.9l.9-.2-.1-.3-.5-.1-.3 .2v1l.3 .1 .5-.1M127.1 73.3v1.3M127.7 73.3l-.4 .1-.2 .2M171.4 124.5h.6M171.7 124v1.3l.3 .2M172.5 124v.1M172.5 124.5v1M173.3 124.6l.2-.1 .4 .1 .1 .6-.1 .2-.4 .1-.2-.1zM174.7 124.6a.37 .37 0 0 1 .6 .1v.8M174.7 124.5v1M176.3 134.3h.4l.3 .2v.5l-.2 .2h-.5"/>
<path d="M176.3 133.7v1.6M177.6 134.4l.3-.1 .4 .1 .1 .6-.2 .2-.3 .1-.3-.2zM177.9 129.1l.2-.2a.53 .53 0 0 1 .7 .5v.5a.51 .51 0 0 1-.8 .4 1.14 1.14 0 0 1-.1-1.2zM178.9 132.1l.8-.1 .1-.2-.1-.4-.8-.1v1.5M179 134.3h.6l.1 1M179.5 129.5l.2-.1h.3l.1 1M179.5 128.9v1.5M179.7 134.6l-.6 .1a.31 .31 0 0 0-.2 .3 .31 .31 0 0 0 .2 .3l.6-.1M180.4 134.3v1M180.8 129.5l.1-.1a.37 .37 0 0 1 .6 .2v.8M180.8 134.3l-.4 .2M180.8 129.4v1"/>
<path d="M181.3 126.6l.3-.2a.81 .81 0 0 1 .5 .8 .81 .81 0 0 1-.5 .8l-.3-.2-.1-.4zM181.5 129.6l.2-.2h.4v1M181.6 131.9l.5-.1 .2 .3v.4l-.1 .3h-.6M181.6 131.8v1.5M182 134.3h-.4l-.3 .2v.5l.1 .2h.6M182 133.7v1.6M183 131.9h.6v.9M183.6 132.2h-.5a.31 .31 0 0 0-.2 .3 .31 .31 0 0 0 .2 .3h.5M183.9 127l.4-.1 .3 .3v.4l-.1 .3h-.6M183.9 126.4v1.6M184.1 139.2l-.5-.1-.2 .3v.4l.1 .3h.6M184.1 139.1v1.6"/>
<path d="M184.8 139.1v.8a.37 .37 0 0 0 .3 .3 .37 .37 0 0 0 .4-.2M185 131.9l-.4-.1-.3 .3v.4l.2 .3h.5M185 131.3v1.5M185.2 126.9v.8a.37 .37 0 0 0 .3 .3 .37 .37 0 0 0 .4-.2M185.5 139.1v1M185.9 126.9v1.1M186.2 138.6v.1M186.2 139.1v1M186.3 131.9l-.4-.1-.2 .2 .1 .2 .5 .2v.4h-.6M186.9 139.1v1M187.1 127l-.3-.1-.2 .2v.3l.5 .1v.4h-.5M187.4 139.1l-.5 .3"/>
<path d="M187.8 139.6l.7-.1-.1-.3-.4-.1-.2 .2 .1 .8h.5M187.9 127.8v.2M189.8 139.2l-.4-.1-.3 .3 .1 .7h.6M189.8 138.6v1.5M239.3 130.7v.5M239.7 130.7h.3l.1 .5M239.7 130.7v.5M240.4 130.9h.4l-.1-.2h-.2l-.1 .1v.4h.3M241 130.3a.89 .89 0 0 1 0 1.2M241.6 131.1v.1M244.7 129.6h.4v-.2l-.4 .1 .1 .4h.3M245.4 129.1v.7l.2 .1"/>
<path d="M245.8 129.6h.4v-.2l-.3-.1-.1 .2v.4h.4M246.9 129.4l-.3-.1-.1 .2 .1 .4h.3M247.1 129.3h.3M247.2 129.1v.7l.2 .1M247.3 128.1l.2-.1 .2 .2-.1 .3h-.3M247.7 129.9l-.1 .1M248 128.1h.3l.1 .5M248.4 128.2l-.4 .2v.1h.4M248.7 128.1l.3-.1 .1 .2-.1 .3h-.3M248.7 127.8v.8M249.5 127.8v.7l.1 .1M249.8 128l.2 .6"/>
<path d="M250.2 128l-.4 .8M251.1 128.1h.3v.5M251.1 128v.6M251.8 128.1h.3v.4h-.3zM252.4 128h.3M252.5 127.8v.7l.2 .1M383.6 123.9h.4v.5l-.4-.1zM384.5 123.9l.4-.1v.6M384.5 123.8v.6M386.3 125.5h.4l-.1 .5h-.3zM387.1 125.1v.1M387.1 125.4v.7"/>
<path d="M387.6 125.5h.4v.6M387.6 125.4v.7M388.4 125.4h.3M388.5 125.1v.8l.2 .2M170.5 141.6v1M171.2 141.7l.2-.1 .5 .1 .1 .6-.2 .2-.4 .1-.2-.2zM172.6 141.7l.1-.1a.37 .37 0 0 1 .6 .2v.8M172.6 141.6v1M174.5 141.6h-.4l-.2 .2 .1 .2 .5 .1v.4h-.6"/>
</g>
<g fill="#008400" stroke="#008400" stroke-width=".25">
<circle cx="123.2" cy="115.6" r=".51"/>
<circle cx="261.6" cy="106.1" r=".51"/>
<circle cx="304.8" cy="101" r=".51"/>
<circle cx="175.9" cy="96.6" r=".51"/>
<circle cx="175.9" cy="109.9" r=".51"/>
<circle cx="233.7" cy="104.8" r=".51"/>
<circle cx="34.3" cy="61" r=".51"/>
<circle cx="373.4" cy="118.1" r=".51"/>
<circle cx="34.3" cy="49.6" r=".51"/>
<circle cx="31.8" cy="49.6" r=".51"/>
<circle cx="63.5" cy="107.4" r=".51"/>
<circle cx="273" cy="43.9" r=".51"/>
<circle cx="283.2" cy="113.7" r=".51"/>
<circle cx="304.8" cy="115" r=".51"/>
<circle cx="225.4" cy="83.9" r=".51"/>
<circle cx="340.4" cy="130.2" r=".51"/>
<circle cx="180.3" cy="62.3" r=".51"/>
<circle cx="261.6" cy="111.2" r=".51"/>
<circle cx="180.3" cy="31.8" r=".51"/>
<circle cx="266.7" cy="43.9" r=".51"/>
<circle cx="235" cy="98.5" r=".51"/>
<circle cx="262.9" cy="33.7" r=".51"/>
<circle cx="209.6" cy="98.5" r=".51"/>
<circle cx="275.6" cy="43.9" r=".51"/>
<circle cx="226.1" cy="92.1" r=".51"/>
<circle cx="224.8" cy="77.5" r=".51"/>
<circle cx="276.9" cy="36.2" r=".51"/>
<circle cx="266.7" cy="33.7" r=".51"/>
<circle cx="247.7" cy="64.2" r=".51"/>
<circle cx="301" cy="43.9" r=".51"/>
<circle cx="255.3" cy="68" r=".51"/>
<circle cx="302.3" cy="43.9" r=".51"/>
<circle cx="303.5" cy="52.7" r=".51"/>
<circle cx="251.5" cy="50.2" r=".51"/>
<circle cx="261.6" cy="122.6" r=".51"/>
<circle cx="290.8" cy="115" r=".51"/>
<circle cx="251.5" cy="33.7" r=".51"/>
<circle cx="363.2" cy="104.8" r=".51"/>
<circle cx="118.1" cy="106.7" r=".51"/>
<circle cx="135.9" cy="85.1" r=".51"/>
<circle cx="135.9" cy="28" r=".51"/>
<circle cx="118.1" cy="49.6" r=".51"/>
<circle cx="135.9" cy="58.5" r=".51"/>
<circle cx="180.3" cy="47" r=".51"/>
<circle cx="328.9" cy="90.8" r=".51"/>
<circle cx="45.7" cy="44.5" r=".51"/>
<circle cx="85.1" cy="108.6" r=".51"/>
<circle cx="59.7" cy="117.5" r=".51"/>
<circle cx="55.9" cy="97.2" r=".51"/>
<circle cx="55.9" cy="75.6" r=".51"/>
<circle cx="135.9" cy="115.6" r=".51"/>
<circle cx="58.4" cy="75.6" r=".51"/>
<circle cx="367" cy="104.8" r=".51"/>
<circle cx="58.4" cy="94.7" r=".51"/>
<circle cx="373.4" cy="104.8" r=".51"/>
<circle cx="373.4" cy="115" r=".51"/>
<circle cx="318.8" cy="85.8" r=".51"/>
<circle cx="66.7" cy="54.6" r=".51"/>
<circle cx="322.6" cy="130.2" r=".51"/>
<circle cx="328.9" cy="130.2" r=".51"/>
<circle cx="342.9" cy="122.6" r=".51"/>
<circle cx="318.8" cy="120.1" r=".51"/>
<circle cx="123.2" cy="58.5" r=".51"/>
</g>
<path d="M52.7 42.6l1.2 1.2M53.9 42.6l-1.2 1.2" fill="none" stroke="#000084" stroke-width=".19"/>
<g font-size="2.8" fill="#0000c2">
<text x="101.6" y="17.6">CAN1 Transceiver</text>
<text x="19" y="18.8">USB</text>
<text x="204.5" y="18.2">Ethernet/Ethercat Master</text>
<text x="17.8" y="74.1">uSD</text>
<text x="101.6" y="74.7">CAN0 Transceiver</text>
</g>
<text font-size="2.8" fill="#840000" x="301" y="277.3">Title: Duet 3 Main Board</text>
<g font-size="2.1" fill="#840000">
<text x="136.7" y="24.5" transform="rotate(-90 136.7 24.5)">5V_INT</text>
<text x="252.2" y="29" transform="rotate(-90 252.2 29)">+3.3V</text>
<text x="303" y="36.6" transform="rotate(-90 303 36.6)">+3.3V</text>
<text x="109" y="50.3">+3.3V</text>
<text x="44.3" y="76.4">+3.3V</text>
<text x="136.7" y="81.7" transform="rotate(-90 136.7 81.7)">5V_INT</text>
<text x="210.3" y="89.9" transform="rotate(-90 210.3 89.9)">+3.3V</text>
<text x="311" y="86.5">+3.3V</text>
<text x="28" y="95.4">MCCDA</text>
<text x="28.4" y="90.3">MCDA2</text>
<text x="28.4" y="92.9">MCDA3</text>
<text x="29.5" y="100.5">MCCK</text>
<text x="28.4" y="103">MCDA0</text>
<text x="28.4" y="105.6">MCDA1</text>
<text x="109" y="107.5">+3.3V</text>
<text x="28.7" y="108.1">SD_CD</text>
<text x="301" y="267.8">Duet3d</text>
<text x="301" y="264.8">(c) Duet3D</text>
<text x="301" y="273.5">File: Comms.sch</text>
<text x="301" y="270.8">Sheet: /sheet5B64A4E5/</text>
<text x="301" y="280.9">Size: A3</text>
<text x="323" y="280.9">Date: 2019-10-05</text>
<text x="386" y="280.9">Rev: 1.0</text>
<text x="301" y="283.7">KiCad E.D.A. kicad (5.1.4)-1</text>
<text x="386" y="283.7">Id: 7/8</text>
</g>
<g font-size="2.1" fill="#008484">
<text x="59.2" y="51.7">J43</text>
<text x="383.3" y="84.8">J46</text>
<text x="383.4" y="87.5">Ethernet</text>
<text x="317.5" y="117.4">ECS-250-10-33B-CKM-TR</text>
<text x="328.9" y="126">X2</text>
</g>
<g font-size="2.1" fill="#0000c2">
<text x="150.5" y="125.6">Off board termination</text>
<text x="150.5" y="128">resistors required for CAN0 bus.</text>
<text x="150.5" y="130.5">Alternative solder 120 Ohm</text>
<text x="150.5" y="132.9">1206 resistor to the DNP pads</text>
<text x="150.5" y="135.3">at the bottom of the board</text>
<text x="150.5" y="140.2">Off board CM choke also required</text>
<text x="150.5" y="142.7">In some applications</text>
</g>
<g font-size="1.8" fill="#840000">
<text x="35" y="11.7">1</text>
<text x="85" y="11.7">2</text>
<text x="135" y="11.7">3</text>
<text x="185" y="11.7">4</text>
<text x="235" y="11.7">5</text>
<text x="285" y="11.7">6</text>
<text x="335" y="11.7">7</text>
<text x="385" y="11.7">8</text>
<text x="10.4" y="35.7">A</text>
<text x="56" y="35.3">3</text>
<text x="184.9" y="32.4">CAN1_H</text>
<text x="408.4" y="35.7">A</text>
<text x="56" y="40.4">1</text>
<text x="56" y="37.9">2</text>
<text x="103.9" y="41.3">CANTX1</text>
<text x="124" y="41.7">1</text>
<text x="135.6" y="38.6" transform="rotate(-90 135.6 38.6)">3</text>
<text x="56" y="43">4</text>
<text x="56" y="45.5">5</text>
<text x="103.7" y="45.1">CANRX1</text>
<text x="124" y="44.2">4</text>
<text x="146.8" y="44.2">7</text>
<text x="158.3" y="44.2">4</text>
<text x="75.6" y="48">CE</text>
<text x="124" y="49.3">5</text>
<text x="124" y="51.9">8</text>
<text x="150.6" y="49.3">2</text>
<text x="158.3" y="49.3">3</text>
<text x="135.6" y="56.4" transform="rotate(-90 135.6 56.4)">2</text>
<text x="279.1" y="58.3" transform="rotate(-90 279.1 58.3)">1</text>
<text x="283" y="58.3" transform="rotate(-90 283 58.3)">2</text>
<text x="286.8" y="58.8" transform="rotate(-90 286.8 58.8)">14</text>
<text x="184.9" y="62.9">CAN1_L</text>
<text x="237.6" y="64.8">GMDC</text>
<text x="263.2" y="63.9">11</text>
<text x="237.1" y="68.6">GMDIO</text>
<text x="263.2" y="67.7">10</text>
<text x="263.2" y="71.5">16</text>
<text x="301.8" y="69">6</text>
<text x="236.9" y="72.4">GTXCK</text>
<text x="253.7" y="76.2">GTX0</text>
<text x="263.2" y="75.3">20</text>
<text x="301.8" y="72.8">5</text>
<text x="217.9" y="78.1">GRX0</text>
<text x="252.2" y="83.9">GTXEN</text>
<text x="253.7" y="80">GTX1</text>
<text x="263.2" y="83">19</text>
<text x="263.2" y="79.2">21</text>
<text x="301.8" y="83">3</text>
<text x="301.8" y="79.2">4</text>
<text x="10.4" y="85.7">B</text>
<text x="217.9" y="84.5">GRX1</text>
<text x="263.2" y="86.8">13</text>
<text x="301.3" y="89.3">23</text>
<text x="408.4" y="85.7">B</text>
<text x="135.6" y="95.8" transform="rotate(-90 135.6 95.8)">3</text>
<text x="216.4" y="92.7">GRXER</text>
<text x="263.2" y="90.6">12</text>
<text x="263.2" y="94.4">17</text>
<text x="301.8" y="93.1">8</text>
<text x="331.3" y="92.7">ETH_LED_Y</text>
<text x="103.9" y="98.5">CANTX0</text>
<text x="124" y="98.8">1</text>
<text x="124" y="101.4">4</text>
<text x="146.8" y="101.4">7</text>
<text x="151.9" y="101.4">1</text>
<text x="159.5" y="101.4">4</text>
<text x="185.6" y="97.2">CAN0_H</text>
<text x="263.2" y="98.2">18</text>
<text x="301.8" y="96.9">7</text>
<text x="301.8" y="100.7">9</text>
<text x="357.1" y="99.6" transform="rotate(-90 357.1 99.6)">7</text>
<text x="360.9" y="99.6" transform="rotate(-90 360.9 99.6)">8</text>
<text x="364.7" y="100.1" transform="rotate(-90 364.7 100.1)">13</text>
<text x="368.6" y="100.1" transform="rotate(-90 368.6 100.1)">14</text>
<text x="103.7" y="102.3">CANRX0</text>
<text x="124" y="106.5">5</text>
<text x="146.8" y="106.5">6</text>
<text x="151.9" y="106.5">2</text>
<text x="159.5" y="106.5">3</text>
<text x="216.9" y="102.9">PHY_INTERRUPT</text>
<text x="219.8" y="105.4">PHY_RESET</text>
<text x="263.2" y="105.8">15</text>
<text x="263.2" y="102">24</text>
<text x="124" y="109">8</text>
<text x="135.6" y="113.5" transform="rotate(-90 135.6 113.5)">2</text>
<text x="185.6" y="110.5">CAN0_L</text>
<text x="250.7" y="111.8">GRXDV</text>
<text x="281.7" y="110.9" transform="rotate(-90 281.7 110.9)">22</text>
<text x="284.2" y="110.9" transform="rotate(-90 284.2 110.9)">25</text>
<text x="359.2" y="112.3" transform="rotate(-90 359.2 112.3)">1</text>
<text x="324.6" y="122.3">4</text>
<text x="334.8" y="122.3">3</text>
<text x="10.4" y="135.7">C</text>
<text x="408.4" y="135.7">C</text>
<text x="10.4" y="185.7">D</text>
<text x="408.4" y="185.7">D</text>
<text x="10.4" y="235.7">E</text>
<text x="408.4" y="235.7">E</text>
<text x="10.5" y="285.7">F</text>
<text x="35" y="286.7">1</text>
<text x="85" y="286.7">2</text>
<text x="135" y="286.7">3</text>
<text x="185" y="286.7">4</text>
<text x="235" y="286.7">5</text>
<text x="285" y="286.7">6</text>
<text x="335" y="286.7">7</text>
<text x="385" y="286.7">8</text>
<text x="408.5" y="285.7">F</text>
</g>
<g font-size="1.8" fill="#008484">
<text x="51.5" y="23.5">USB</text>
<text x="38.3" y="24.1">R130</text>
<text x="38.7" y="27.7">2K2</text>
<text x="51.7" y="28.5">D23</text>
<text x="143.3" y="29.3">C175</text>
<text x="33.9" y="35">27R</text>
<text x="142.6" y="33.1">0u1</text>
<text x="259.5" y="35.6">C180</text>
<text x="268.4" y="35.6">C181</text>
<text x="33.9" y="38.8">27R</text>
<text x="39.8" y="37.6">R120</text>
<text x="39.8" y="41.4">R121</text>
<text x="60.7" y="41.3">VBUS</text>
<text x="60.7" y="38.8">DN</text>
<text x="60.7" y="36.2">DP</text>
<text x="150.6" y="40.1">CM Choke</text>
<text x="175.7" y="38.8">R133</text>
<text x="270.9" y="38.2">C183</text>
<text x="279.8" y="39.5">C184</text>
<text x="60.7" y="43.9">ID</text>
<text x="60.7" y="46.4">GND</text>
<text x="126.2" y="42.6">TXD</text>
<text x="126.2" y="45.1">RXD</text>
<text x="134.3" y="46.4">U13</text>
<text x="136.5" y="43.6" transform="rotate(-90 136.5 43.6)">VDD</text>
<text x="140.4" y="45.1">CANH</text>
<text x="153.9" y="42.6">L9</text>
<text x="183.6" y="42.3" transform="rotate(-90 183.6 42.3)">59R</text>
<text x="184.5" y="46.4">4n7</text>
<text x="264.8" y="42.3" transform="rotate(-90 264.8 42.3)">10u</text>
<text x="268.7" y="42.3" transform="rotate(-90 268.7 42.3)">0u1</text>
<text x="275" y="44.8" transform="rotate(-90 275 44.8)">0u1</text>
<text x="279.8" y="43.3">2u2 16V X7R/X5R</text>
<text x="305.8" y="46.4">C189</text>
<text x="36.5" y="49">27K</text>
<text x="41.1" y="52.8">R122</text>
<text x="70.2" y="48.9">CE</text>
<text x="81.6" y="53.4">10n</text>
<text x="82.3" y="49.6">C173</text>
<text x="119.2" y="53.4">C174</text>
<text x="126.2" y="50.2">VIO</text>
<text x="126.2" y="52.7">S</text>
<text x="132" y="49">MCP2542</text>
<text x="140.6" y="50.2">CANL</text>
<text x="175.7" y="51.5">R134</text>
<text x="184.6" y="49">C177</text>
<text x="246.8" y="53.4">R139</text>
<text x="254.4" y="53.4">R141</text>
<text x="302.9" y="52.4" transform="rotate(-90 302.9 52.4)">0u1</text>
<text x="305.8" y="50.9">10u</text>
<text x="27.1" y="54.1">R119</text>
<text x="34.6" y="58.5">0u1</text>
<text x="37.2" y="55.3">C171</text>
<text x="118.4" y="57.2">0u1</text>
<text x="136.5" y="54.1" transform="rotate(-90 136.5 54.1)">VSS</text>
<text x="183.6" y="55" transform="rotate(-90 183.6 55)">59R</text>
<text x="253.4" y="57.7" transform="rotate(-90 253.4 57.7)">1K</text>
<text x="31.2" y="60.1" transform="rotate(-90 31.2 60.1)">47K</text>
<text x="245.8" y="60.5" transform="rotate(-90 245.8 60.5)">1.5K DNP</text>
<text x="267.7" y="64.8">MDC</text>
<text x="267.7" y="68.6">MDIO</text>
<text x="280" y="69.3" transform="rotate(-90 280 69.3)">VDD_1V2</text>
<text x="283.8" y="70.5" transform="rotate(-90 283.8 70.5)">VDDA_3V3</text>
<text x="287.7" y="67" transform="rotate(-90 287.7 67)">VDDIO</text>
<text x="295.3" y="69.9">TXP</text>
<text x="334.4" y="71.2">C192</text>
<text x="249.2" y="74.3">27R</text>
<text x="267.7" y="72.4">REF_CLK</text>
<text x="267.7" y="76.2">TXD0</text>
<text x="295" y="73.7">TXM</text>
<text x="326.7" y="73.7">0u1</text>
<text x="60.2" y="82.3" transform="rotate(-90 60.2 82.3)">10K</text>
<text x="65.3" y="82.3" transform="rotate(-90 65.3 82.3)">10K</text>
<text x="222.7" y="81.9">R137</text>
<text x="226.1" y="83.1">10K DNP</text>
<text x="267.7" y="83.9">TXEN</text>
<text x="267.7" y="80">TXD1</text>
<text x="294.8" y="83.9">RXM</text>
<text x="295.1" y="80">RXP</text>
<text x="326.7" y="81.4">0u1</text>
<text x="334.4" y="78.8">C193</text>
<text x="39.8" y="89">220R</text>
<text x="48.7" y="89">R127</text>
<text x="57.7" y="89.1" transform="rotate(-90 57.7 89.1)">R145</text>
<text x="62.8" y="89.1" transform="rotate(-90 62.8 89.1)">R146</text>
<text x="143.3" y="86.4">C226</text>
<text x="223.3" y="88.2">R138</text>
<text x="226.8" y="89.5">10K DNP</text>
<text x="267.7" y="87.7">RXD0</text>
<text x="321.7" y="88.9">R150</text>
<text x="328.1" y="85.7">470R</text>
<text x="39.8" y="91.5">220R</text>
<text x="39.8" y="94.1">220R</text>
<text x="48.7" y="91.5">R128</text>
<text x="48.7" y="94.1">R129</text>
<text x="142.6" y="90.3">0u1</text>
<text x="223.9" y="95.8">R174</text>
<text x="267.7" y="91.5">RXD1</text>
<text x="267.7" y="95.3">RXER</text>
<text x="294.2" y="90.2">LED0</text>
<text x="297" y="94">XI</text>
<text x="320.4" y="93.9">R151</text>
<text x="326.6" y="92.7">10K</text>
<text x="39.8" y="99.1">100R</text>
<text x="39.8" y="101.7">220R</text>
<text x="48.7" y="99.1">R131</text>
<text x="48.7" y="101.7">R132</text>
<text x="126.2" y="99.7">TXD</text>
<text x="136.5" y="100.8" transform="rotate(-90 136.5 100.8)">VDD</text>
<text x="151.9" y="97.2">CM Choke</text>
<text x="154.7" y="99.8">L11</text>
<text x="220.1" y="100.3">R136</text>
<text x="228.8" y="100.3">1K</text>
<text x="229.5" y="97.1">10K</text>
<text x="267.7" y="99.1">INTRP</text>
<text x="294" y="101.6">REXT</text>
<text x="296.1" y="97.8">XO</text>
<text x="337.9" y="100.5" transform="rotate(-90 337.9 100.5)">R188</text>
<text x="342.3" y="101.8" transform="rotate(-90 342.3 101.8)">470R</text>
<text x="355.3" y="100.4" transform="rotate(-90 355.3 100.4)">NC</text>
<text x="359.2" y="101.1" transform="rotate(-90 359.2 101.1)">GND</text>
<text x="39.8" y="104.2">220R</text>
<text x="39.8" y="106.8">220R</text>
<text x="48.7" y="104.2">R143</text>
<text x="48.7" y="106.8">R144</text>
<text x="126.2" y="102.3">RXD</text>
<text x="126.2" y="107.4">VIO</text>
<text x="132" y="106.1">MCP2542</text>
<text x="134.3" y="103.6">U15</text>
<text x="140.4" y="102.3">CANH</text>
<text x="140.6" y="107.4">CANL</text>
<text x="174.7" y="105" transform="rotate(-90 174.7 105)">R109</text>
<text x="179.1" y="107.6" transform="rotate(-90 179.1 107.6)">DNP - 120R</text>
<text x="246.5" y="105.5">10K DNP</text>
<text x="267.7" y="106.7">CRS_RV</text>
<text x="267.7" y="102.9">RST</text>
<text x="282.6" y="106.3" transform="rotate(-90 282.6 106.3)">GND1</text>
<text x="285.1" y="106.3" transform="rotate(-90 285.1 106.3)">GND2</text>
<text x="300.2" y="105.5">R149</text>
<text x="307.8" y="105.4">C190</text>
<text x="363" y="102.3" transform="rotate(-90 363 102.3)">SHIELD</text>
<text x="366.8" y="102.3" transform="rotate(-90 366.8 102.3)">SHIELD</text>
<text x="382.3" y="107.9">1M</text>
<text x="57.6" y="113.8">2u2 16V X7R/X5R</text>
<text x="58.8" y="110.6">C172</text>
<text x="119.2" y="110.6">C225</text>
<text x="126.2" y="109.9">S</text>
<text x="136.5" y="111.3" transform="rotate(-90 136.5 111.3)">VSS</text>
<text x="232.8" y="110.6">R135</text>
<text x="253.2" y="109.3">R140</text>
<text x="260.8" y="113.1">R142</text>
<text x="302.9" y="113.2" transform="rotate(-90 302.9 113.2)">6K49</text>
<text x="361.9" y="110">J45</text>
<text x="366.2" y="111.7">C195</text>
<text x="381.4" y="111.7">R156</text>
<text x="118.4" y="114.4">0u1</text>
<text x="231.8" y="115.3" transform="rotate(-90 231.8 115.3)">4K7</text>
<text x="259.8" y="117.8" transform="rotate(-90 259.8 117.8)">10K</text>
<text x="311.7" y="115.1" transform="rotate(-90 311.7 115.1)">100p DNP</text>
<text x="357" y="115.5">SHIELD_GND</text>
<text x="376.5" y="117.2" transform="rotate(-90 376.5 117.2)">10n +200V</text>
<text x="314.1" y="123.2">10p</text>
<text x="344.6" y="123.2">10p</text>
<text x="311.6" y="128.2">C191</text>
<text x="342.1" y="128.2">C194</text>
</g>
<g font-size="1.8">
<text x="150.6" y="44.2">1</text>
<text x="146.8" y="49.3">6</text>
</g>
<g font-size="1.8" fill="#008400">
<text x="300.4" y="44.7" transform="rotate(-90 300.4 44.7)">C188</text>
<text x="244.2" y="73.6">R179</text>
</g>
<g font-size="1.4" fill="#840000">
<text x="30.2" y="25.9">VBUS</text>
<text x="23.2" y="39.9">HSDM</text>
<text x="23.5" y="36.1">HSDP</text>
<text x="23.9" y="45">VBUS</text>
<text x="18.8" y="50">VBUS_DETECT</text>
<text x="364.3" y="70.4">J1</text>
<text x="353.9" y="75.5">XMIT</text>
<text x="364.3" y="74.2">J2</text>
<text x="353.5" y="83.1">RCV</text>
<text x="364.3" y="78">J3</text>
<text x="364.3" y="81.9">J6</text>
<text x="352.5" y="86.3">GREEN</text>
<text x="351.9" y="91.4">YELLOW</text>
<text x="324.7" y="119.8">1</text>
<text x="334.9" y="119.8">2</text>
</g>
<g font-size="1.4" fill="#840084">
<text x="155.5" y="59.1" transform="rotate(-90 155.5 59.1)">DR331-513AE</text>
<text x="156.7" y="116.3" transform="rotate(-90 156.7 116.3)">DR331-513AE</text>
</g>
<g font-size="1.4" fill="#008484">
<text x="277.2" y="83.8">KSZ8081RNACA</text>
<text x="281.9" y="80.6">U16</text>
<text x="75" y="85.7">J27</text>
</g>
<g font-size="1.4" fill="#0000c2">
<text x="374" y="124.5">ESD protection</text>
<text x="374" y="126.1">shield ground point</text>
</g>
<g font-size="1.2" fill="#840000">
<text x="364.4" y="71.8">J4</text>
<text x="364.4" y="72.9">J5</text>
<text x="364.4" y="79.4">J7</text>
<text x="364.4" y="80.5">J8</text>
</g>
<g font-size="1.1" fill="#0000c2">
<text x="262.9" y="29.6">Note the SAME70xpld uses smaller</text>
<text x="233.7" y="34.7">Values of L10, L12 TBD</text>
<text x="262.9" y="30.9">decoupling caps (4u7, 10u) rather</text>
<text x="262.9" y="32.2">than the 22u from the PHY datasheet.</text>
<text x="233.7" y="36">Not specified</text>
<text x="229.9" y="128.6">10K pullup on pin 15 is probably not</text>
<text x="229.9" y="129.9">required (PHY address select,</text>
<text x="229.9" y="131.3">the default is fine).</text>
</g>
<g font-size="1.1" fill="#008484">
<text x="253.7" y="35.4">L10</text>
<text x="72.1" y="90">DAT2</text>
<text x="73.1" y="87.3">uSD_Socket</text>
<text x="72.1" y="92.5">DAT3</text>
<text x="72.1" y="95">CMD</text>
<text x="72.1" y="97.6">VDD</text>
<text x="72.1" y="100.1">CLK</text>
<text x="72.1" y="102.7">DAT0/DO</text>
<text x="72.1" y="105.2">DAT1</text>
<text x="72.1" y="107.7">Card_Detect</text>
<text x="77.9" y="106.5">GND</text>
</g>
<g font-size="1.1" fill="#840000">
<text x="346.1" y="70.2">1</text>
<text x="346.1" y="75.3">2</text>
<text x="346.1" y="77.9">3</text>
<text x="346.1" y="72.8">4</text>
<text x="346.1" y="80.4">5</text>
<text x="346.1" y="82.9">6</text>
<text x="68.9" y="89.3">1</text>
<text x="346.1" y="88">9</text>
<text x="68.9" y="91.9">2</text>
<text x="68.9" y="94.4">3</text>
<text x="345.8" y="90.6">10</text>
<text x="345.8" y="95.6">11</text>
<text x="345.8" y="93.1">12</text>
<text x="68.9" y="97">4</text>
<text x="68.9" y="99.5">5</text>
<text x="68.9" y="102">7</text>
<text x="68.9" y="104.6">8</text>
<text x="68.9" y="107.1">9</text>
<text x="82.9" y="105.9">6</text>
</g>
<text font-size=".9" fill="#008484" x="78.3" y="108.9">GND</text>
<text font-size=".9" fill="#840000" x="81.6" y="108.4">G</text>
<text font-size=".8" fill="#008484" x="254.8" y="32.1">1K @100Mhz</text>
<g font-size=".7" fill="#008484">
<text x="64" y="34">USB</text>
<text x="345.7" y="71.6">TCT</text>
<text x="345.7" y="69">TD+</text>
<text x="345.7" y="76.7">RD+</text>
<text x="345.8" y="74.1">TD-</text>
<text x="345.7" y="79.2">RCT</text>
<text x="345.8" y="81.7">RD-</text>
<text x="345" y="89.4">LEDG_K</text>
<text x="345" y="86.8">LEDG_A</text>
<text x="345" y="94.4">LEDY_K</text>
<text x="345" y="91.9">LEDY_A</text>
</g>
<g font-size=".7">
<text x="149.2" y="44.3">CAN1H_C</text>
<text x="279.2" y="54.6" transform="rotate(-90 279.2 54.6)">VDD_1V2</text>
<text x="283" y="54.6" transform="rotate(-90 283 54.6)">VDDA_3V3</text>
<text x="315" y="69">TD+</text>
<text x="315" y="76.7">RD+</text>
<text x="315" y="72.9">TD-</text>
<text x="315" y="81.7">RD-</text>
<text x="312.4" y="89.4">LED0</text>
<text x="308.6" y="93.2">XI</text>
<text x="307.3" y="100.8">REXT</text>
<text x="308.6" y="97">XO</text>
</g>
<g font-size=".3">
<text x="258.4" y="71.6">REF_CLK</text>
<text x="64.8" y="89.4">DAT2</text>
<text x="64.8" y="91.9">DAT3</text>
<text x="64.8" y="94.5">CMD</text>
<text x="64.8" y="99.6">CLK</text>
<text x="64.8" y="102.1">DAT0</text>
<text x="64.8" y="104.6">DAT1</text>
<text x="64.8" y="107.2">SD_cd</text>
<text x="370.2" y="104.6">SHIELD_GND</text>
</g>
</svg>
